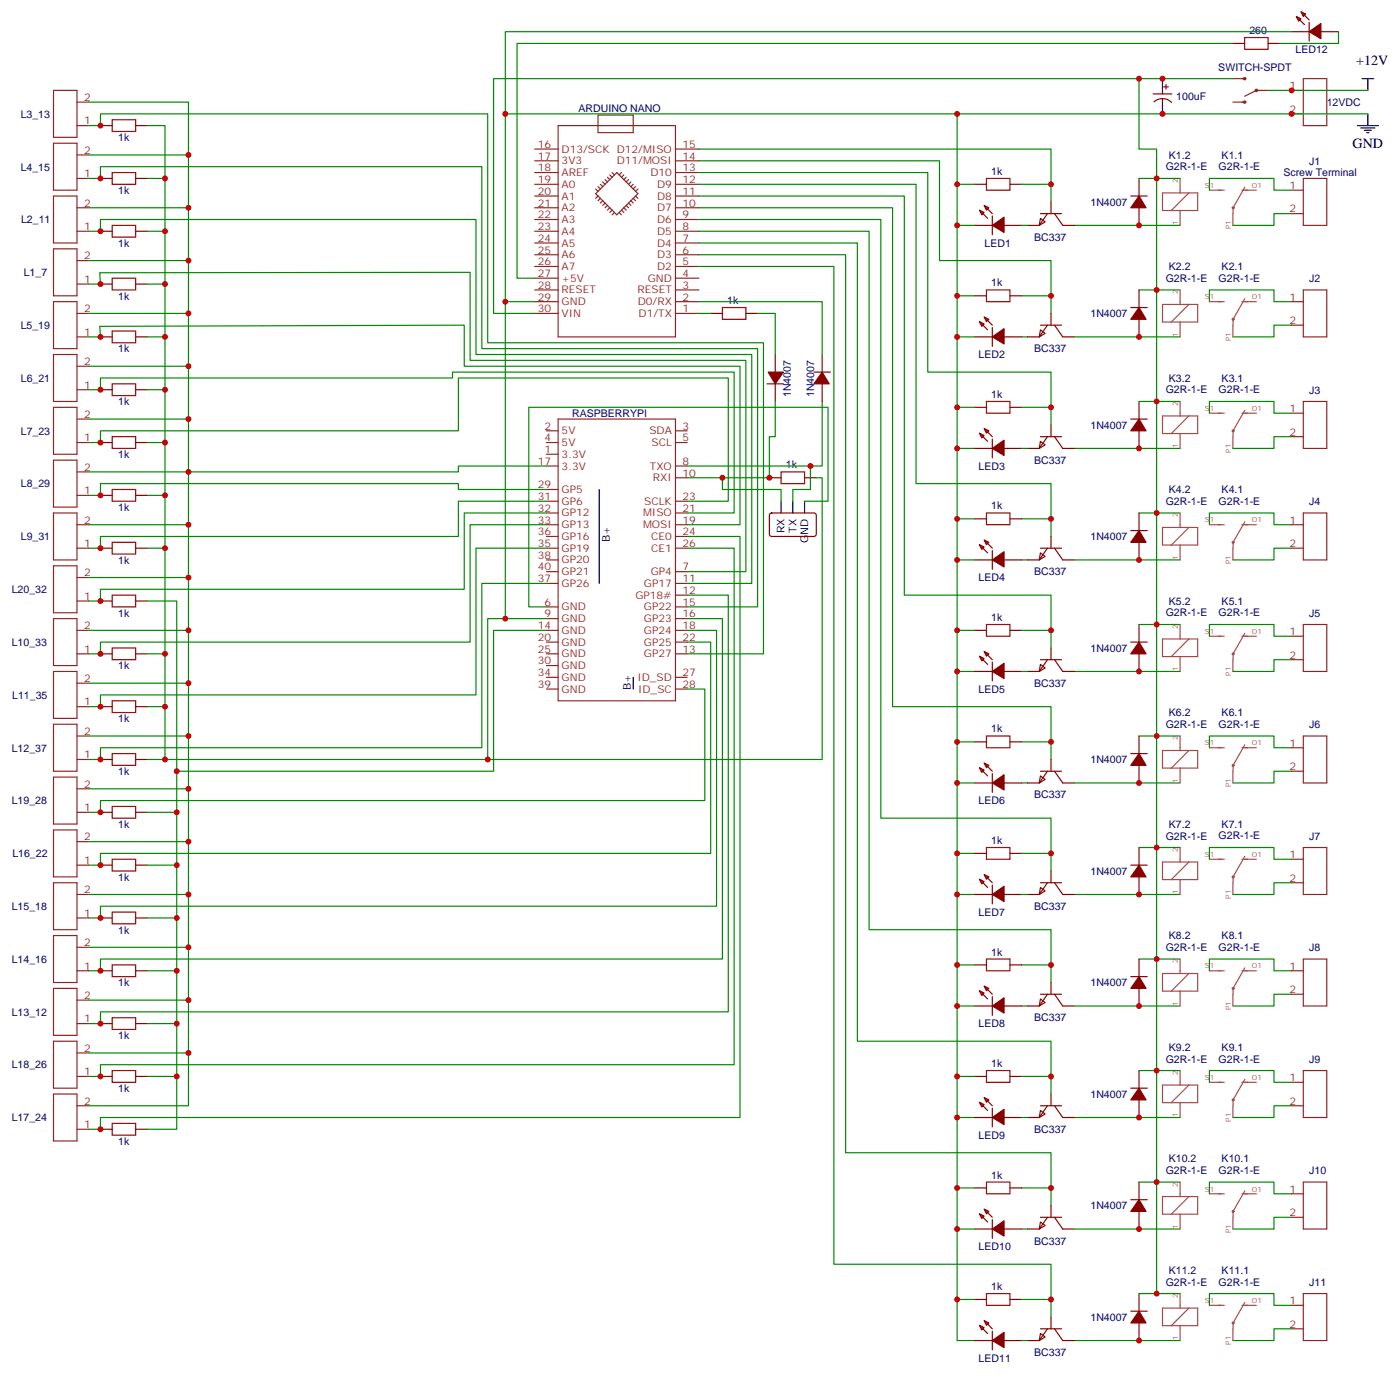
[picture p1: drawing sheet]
<svg xmlns="http://www.w3.org/2000/svg" width="421mm" height="414mm" viewBox="0 0 421 414" stroke-linecap="round" stroke-linejoin="round" font-family="sans-serif">
<path d="M349.5 58h10.5v5.3h-10.5zM354.8 53.6v4.4M357.4 58l-5.3 5.3M363.6 57.1h4.4M373.3 57.1h4.4M374.2 56.3l-3.5 6.1-.1 5.3M354.8 63.3v.8M354.8 64.3v3.4" fill="none" stroke="#a64a4a" stroke-width=".35"/>
<circle cx="370.7" cy="62.4" r=".18" fill="none" stroke="#a64a4a" stroke-width=".56"/>
<path d="M293 55.4h3.5M303.6 55.4h3.5M339.9 58.9h5M342.4 53.6v5.3M293 67.7h5.3M301.8 67.7h5.3M312.8 65.6l1.4 1.1-1.8 1zM312.8 64.2h6.3M314.9 64.2l-2.5 3.5h-3.5M315.9 60.7v3.5M317 64.2l2.5 3.5h3.5M342.4 62.4v5.3" fill="none" stroke="#870000" stroke-width=".35"/>
<path d="M342.4 58.9l2.1 3.5h-4.6z" fill="#870000" stroke="#870000" stroke-width=".35"/>
<path d="M307.1 55.4h8.8v5.3M342.4 53.6h12.4M363.6 57.1v-3.5h19.4v3.5h5.3M323 67.7h31.8M388.3 64.2h-5.3v3.5h-12.4" fill="none" stroke="#008700" stroke-width=".35"/>
<path d="M388.3 57.1h3.5M391.8 53.6h7.1v14.1h-7.1zM388.3 64.2h3.5" fill="none" stroke="#8c2424" stroke-width=".35"/>
<path d="M296.5 53.6h7.1v3.5h-7.1z" fill="none" stroke="#a10000" stroke-width=".35"/>
<g fill="#f00" stroke="#870000" stroke-width=".35">
<path d="M294.4 63.1l1.4 .8-.7 .7z"/>
<path d="M295.8 61.7l1.5 .7-.8 .7z"/>
</g>
<g fill="#870000" stroke="#870000" stroke-width=".35">
<path d="M295.5 64.2l1.4 1.4z"/>
<path d="M296.9 62.8l1.4 1.4z"/>
</g>
<path d="M298.3 64.9v5.7z" fill="#f00" stroke="#870000" stroke-width=".35"/>
<path d="M298.3 67.7l3.5-2.4v4.5z" fill="#870000" stroke="#870000" stroke-width=".35"/>
<path d="M307.1 67.7h1.8M307.1 101.2h1.8" fill="none" stroke="#008700" stroke-width=".35"/>
<path d="M293 101.2h5.3M301.8 101.2h5.3" fill="none" stroke="#870000" stroke-width=".35"/>
<g fill="#f00" stroke="#870000" stroke-width=".35">
<path d="M294.4 96.7l1.4 .7-.7 .7z"/>
<path d="M295.8 95.2l1.5 .8-.8 .7z"/>
</g>
<g fill="#870000" stroke="#870000" stroke-width=".35">
<path d="M295.5 97.7l1.4 1.4z"/>
<path d="M296.9 96.3l1.4 1.4z"/>
</g>
<path d="M298.3 98.4v5.7z" fill="#f00" stroke="#870000" stroke-width=".35"/>
<g fill="#870000" stroke="#870000" stroke-width=".35">
<path d="M298.3 101.2l3.5-2.4v4.6z"/>
<path d="M342.4 92.4l2.1 3.6h-4.6z"/>
<path d="M342.4 125.9l2.1 3.6h-4.6z"/>
</g>
<g fill="none" stroke="#008700" stroke-width=".35">
<path d="M210.1 44.8h105.8v10.6M293 55.4h-5.3v12.3h5.3M287.7 67.7v33.5h5.3M307.1 88.9h8.8v5.3M342.4 87.1h12.4M363.6 90.7v-3.6h19.4v3.6h5.3M388.3 97.7h-5.3v3.5h-12.4M287.7 101.2v33.6h5.3M323 101.2h31.8M307.1 122.4h8.8v5.3M323 134.8h31.8M342.4 120.6h12.4"/>
<path d="M363.6 124.2v-3.6h19.4v3.6h5.3M388.3 131.2h-5.3v3.6h-12.4"/>
</g>
<path d="M296.5 87.1h7.1v3.6h-7.1zM296.5 120.6h7.1v3.6h-7.1z" fill="none" stroke="#a10000" stroke-width=".35"/>
<g fill="none" stroke="#870000" stroke-width=".35">
<path d="M293 88.9h3.5M303.6 88.9h3.5M312.8 99.1l1.4 1.1-1.8 1zM312.8 97.7h6.3M314.9 97.7l-2.5 3.5h-3.5M315.9 94.2v3.5M317 97.7l2.5 3.5h3.5M339.9 92.4h5M342.4 87.1v5.3M342.4 96v5.2M293 134.8h5.3M293 122.4h3.5"/>
<path d="M301.8 134.8h5.3M303.6 122.4h3.5M312.8 132.6l1.4 1.1-1.8 1.1zM312.8 131.2h6.3M314.9 131.2l-2.5 3.6h-3.5M315.9 127.7v3.5M317 131.2l2.5 3.6h3.5M339.9 125.9h5M342.4 120.6v5.3M342.4 129.5v5.3"/>
</g>
<g fill="none" stroke="#8c2424" stroke-width=".35">
<path d="M167.8 37.7h35.3v63.5h-35.3zM179.8 34.6h10.6v5.3h-10.6zM160.7 48.3h7.1M160.7 51.9h7.1M160.7 55.4h7.1M160.7 58.9h7.1M160.7 44.8h7.1M179.1 58.2l6.3-6.3 6.4 6.3-6.4 6.4zM179.1 56.8l.7 .7M179.8 56.1l.7 .7M179.8 58.9l-.7 .7M180.5 55.4l.7 .7"/>
<path d="M180.5 59.6l-.7 .7M181.2 54.7l.7 .7M181.9 54l.7 .7M182.6 53.3l.7 .7M183.3 52.6l.7 .7M184 51.9l.7 .7M186.8 51.9l-.7 .7M187.5 52.6l-.7 .7M188.2 53.3l-.7 .7M188.9 54l-.7 .7M189.7 54.7l-.8 .7M190.4 59.6l.7 .7"/>
<path d="M190.4 55.4l-.7 .7M191.1 58.9l.7 .7M191.1 56.1l-.7 .7M191.8 56.8l-.7 .7M203.1 48.3h7M203.1 51.9h7M203.1 55.4h7M203.1 58.9h7M203.1 44.8h7M160.7 62.4h7.1M160.7 66h7.1M160.7 69.5h7.1"/>
<path d="M160.7 73h7.1M160.7 76.6h7.1M181.2 60.3l-.7 .7M181.9 61l-.7 .7M182.6 61.7l-.7 .7M183.3 62.4l-.7 .7M184 63.1l-.7 .8M184.7 63.9l-.7 .7M186.1 63.9l.7 .7M186.8 63.1l.7 .8M187.5 62.4l.7 .7M188.2 61.7l.7 .7"/>
<path d="M188.9 61l.8 .7M189.7 60.3l.7 .7M203.1 62.4h7M203.1 66h7M203.1 69.5h7M203.1 73h7M203.1 76.6h7M160.7 87.1h7.1M160.7 90.7h7.1M160.7 80.1h7.1M160.7 83.6h7.1M160.7 94.2h7.1"/>
<path d="M203.1 87.1h7M203.1 90.7h7M203.1 80.1h7M203.1 83.6h7M203.1 94.2h7M388.3 90.7h3.5M388.3 97.7h3.5M391.8 87.1h7.1v14.1h-7.1zM388.3 124.2h3.5M388.3 131.2h3.5M391.8 120.6h7.1v14.2h-7.1z"/>
</g>
<g fill="none" stroke="#a64a4a" stroke-width=".35">
<path d="M349.5 91.5h10.5v5.3h-10.5zM354.8 87.1v4.4M354.8 96.8v.9M354.8 97.8v3.4M357.4 91.5l-5.3 5.3M363.6 90.7h4.4M373.3 90.7h4.4M374.2 89.8l-3.5 6.2-.1 5.2M349.5 125h10.5v5.3h-10.5zM354.8 120.6v4.4M354.8 130.3v.9M354.8 131.3v3.5"/>
<path d="M357.4 125l-5.3 5.3M363.6 124.2h4.4M373.3 124.2h4.4M374.2 123.3l-3.5 6.2-.1 5.3"/>
</g>
<g fill="none" stroke="#a64a4a" stroke-width=".56">
<circle cx="370.7" cy="96" r=".18"/>
<circle cx="370.7" cy="129.5" r=".18"/>
</g>
<g fill="#f00" stroke="#870000" stroke-width=".35">
<path d="M294.4 130.2l1.4 .7-.7 .7z"/>
<path d="M295.8 128.8l1.5 .7-.8 .7z"/>
</g>
<g fill="#870000" stroke="#870000" stroke-width=".35">
<path d="M295.5 131.2l1.4 1.4z"/>
<path d="M296.9 129.8l1.4 1.4z"/>
</g>
<path d="M298.3 131.9v5.7z" fill="#f00" stroke="#870000" stroke-width=".35"/>
<path d="M298.3 134.8l3.5-2.5v4.6z" fill="#870000" stroke="#870000" stroke-width=".35"/>
<path d="M307.1 134.8h1.8M307.1 168.3h1.8" fill="none" stroke="#008700" stroke-width=".35"/>
<path d="M293 168.3h5.3M301.8 168.3h5.3" fill="none" stroke="#870000" stroke-width=".35"/>
<g fill="#f00" stroke="#870000" stroke-width=".35">
<path d="M294.4 163.7l1.4 .7-.7 .7z"/>
<path d="M295.8 162.3l1.5 .7-.8 .7z"/>
</g>
<g fill="#870000" stroke="#870000" stroke-width=".35">
<path d="M295.5 164.7l1.4 1.5z"/>
<path d="M296.9 163.3l1.4 1.4z"/>
</g>
<path d="M298.3 165.5v5.6z" fill="#f00" stroke="#870000" stroke-width=".35"/>
<g fill="#870000" stroke="#870000" stroke-width=".35">
<path d="M298.3 168.3l3.5-2.5v4.6z"/>
<path d="M342.4 159.5l2.1 3.5h-4.6z"/>
<path d="M342.4 193l2.1 3.5h-4.6z"/>
</g>
<path d="M293 155.9h-5.3v12.4h5.3M307.1 155.9h8.8v5.3M342.4 154.2h12.4M363.6 157.7v-3.5h19.4v3.5h5.3M287.7 168.3v33.5h5.3M323 168.3h31.8M388.3 164.7h-5.3v3.6h-12.4M307.1 189.4h8.8v5.3M342.4 187.7h12.4M363.6 191.2v-3.5h19.4v3.5h5.3M388.3 198.3h-5.3v3.5h-12.4M323 201.8h31.8" fill="none" stroke="#008700" stroke-width=".35"/>
<path d="M296.5 154.2h7.1v3.5h-7.1zM296.5 187.7h7.1v3.5h-7.1z" fill="none" stroke="#a10000" stroke-width=".35"/>
<g fill="none" stroke="#870000" stroke-width=".35">
<path d="M293 155.9h3.5M303.6 155.9h3.5M339.9 159.5h5M342.4 154.2v5.3M312.8 166.2l1.4 1-1.8 1.1zM312.8 164.7h6.3M314.9 164.7l-2.5 3.6h-3.5M315.9 161.2v3.5M317 164.7l2.5 3.6h3.5M342.4 163v5.3M293 189.4h3.5M303.6 189.4h3.5"/>
<path d="M312.8 199.7l1.4 1-1.8 1.1zM312.8 198.3h6.3M314.9 198.3l-2.5 3.5h-3.5M315.9 194.7v3.6M317 198.3l2.5 3.5h3.5M339.9 193h5M342.4 187.7v5.3M342.4 196.5v5.3M293 201.8h5.3M301.8 201.8h5.3"/>
</g>
<path d="M388.3 157.7h3.5M391.8 154.2h7.1v14.1h-7.1zM388.3 164.7h3.5M388.3 191.2h3.5M388.3 198.3h3.5M391.8 187.7h7.1v14.1h-7.1z" fill="none" stroke="#8c2424" stroke-width=".35"/>
<g fill="none" stroke="#a64a4a" stroke-width=".35">
<path d="M349.5 158.5h10.5v5.3h-10.5zM354.8 154.2v4.3M357.4 158.5l-5.3 5.3M363.6 157.7h4.4M373.3 157.7h4.4M374.2 156.8l-3.5 6.2-.1 5.3M354.8 163.8v.9M354.8 164.8v3.5M349.5 192h10.5v5.3h-10.5zM354.8 187.7v4.3M354.8 197.3v.9M354.8 198.3v3.5"/>
<path d="M357.4 192l-5.3 5.3M363.6 191.2h4.4M373.3 191.2h4.4M374.2 190.3l-3.5 6.2-.1 5.3"/>
</g>
<g fill="none" stroke="#a64a4a" stroke-width=".56">
<circle cx="370.7" cy="163" r=".18"/>
<circle cx="370.7" cy="196.5" r=".18"/>
</g>
<g fill="#f00" stroke="#870000" stroke-width=".35">
<path d="M294.4 197.2l1.4 .7-.7 .7z"/>
<path d="M295.8 195.8l1.5 .7-.8 .7z"/>
</g>
<g fill="#870000" stroke="#870000" stroke-width=".35">
<path d="M295.5 198.3l1.4 1.4z"/>
<path d="M296.9 196.8l1.4 1.5z"/>
</g>
<path d="M298.3 199v5.6z" fill="#f00" stroke="#870000" stroke-width=".35"/>
<path d="M298.3 201.8l3.5-2.5v4.6z" fill="#870000" stroke="#870000" stroke-width=".35"/>
<path d="M307.1 201.8h1.8M307.1 235.3h1.8" fill="none" stroke="#008700" stroke-width=".35"/>
<path d="M293 235.3h5.3M301.8 235.3h5.3" fill="none" stroke="#870000" stroke-width=".35"/>
<g fill="#f00" stroke="#870000" stroke-width=".35">
<path d="M294.4 230.7l1.4 .7-.7 .7z"/>
<path d="M295.8 229.3l1.5 .7-.8 .7z"/>
</g>
<g fill="#870000" stroke="#870000" stroke-width=".35">
<path d="M295.5 231.8l1.4 1.4z"/>
<path d="M296.9 230.4l1.4 1.4z"/>
</g>
<path d="M298.3 232.5v5.6z" fill="#f00" stroke="#870000" stroke-width=".35"/>
<g fill="#870000" stroke="#870000" stroke-width=".35">
<path d="M298.3 235.3l3.5-2.5v4.6z"/>
<path d="M342.4 226.5l2.1 3.5h-4.6z"/>
<path d="M342.4 260l2.1 3.5h-4.6z"/>
</g>
<path d="M287.7 201.8v33.5h5.3M307.1 223h8.8v5.2M323 235.3h31.8M342.4 221.2h12.4M363.6 224.7v-3.5h19.4v3.5h5.3M388.3 231.8h-5.3v3.5h-12.4M293 256.5h-5.3v12.3h5.3M307.1 256.5h8.8v5.3M342.4 254.7h12.4M363.6 258.2v-3.5h19.4v3.5h5.3M323 268.8h31.8M388.3 265.3h-5.3v3.5h-12.4" fill="none" stroke="#008700" stroke-width=".35"/>
<path d="M296.5 221.2h7.1v3.5h-7.1zM296.5 254.7h7.1v3.5h-7.1z" fill="none" stroke="#a10000" stroke-width=".35"/>
<g fill="none" stroke="#870000" stroke-width=".35">
<path d="M293 223h3.5M303.6 223h3.5M312.8 233.2l1.4 1-1.8 1.1zM312.8 231.8h6.3M314.9 231.8l-2.5 3.5h-3.5M315.9 228.2v3.6M317 231.8l2.5 3.5h3.5M339.9 226.5h5M342.4 221.2v5.3M342.4 230v5.3M293 256.5h3.5M303.6 256.5h3.5"/>
<path d="M339.9 260h5M342.4 254.7v5.3M293 268.8h5.3M301.8 268.8h5.3M312.8 266.7l1.4 1.1-1.8 1zM312.8 265.3h6.3M314.9 265.3l-2.5 3.5h-3.5M315.9 261.8v3.5M317 265.3l2.5 3.5h3.5M342.4 263.5v5.3"/>
</g>
<path d="M388.3 224.7h3.5M388.3 231.8h3.5M391.8 221.2h7.1v14.1h-7.1zM388.3 258.2h3.5M391.8 254.7h7.1v14.1h-7.1zM388.3 265.3h3.5" fill="none" stroke="#8c2424" stroke-width=".35"/>
<g fill="none" stroke="#a64a4a" stroke-width=".35">
<path d="M349.5 225.5h10.5v5.3h-10.5zM354.8 221.2v4.3M354.8 230.8v.9M354.8 231.8v3.5M357.4 225.5l-5.3 5.3M363.6 224.7h4.4M373.3 224.7h4.4M374.2 223.8l-3.5 6.2-.1 5.3M349.5 259.1h10.5v5.3h-10.5zM354.8 254.7v4.4M357.4 259.1l-5.3 5.3M363.6 258.2h4.4"/>
<path d="M373.3 258.2h4.4M374.2 257.4l-3.5 6.1-.1 5.3M354.8 264.4v.8M354.8 265.3v3.5"/>
</g>
<g fill="none" stroke="#a64a4a" stroke-width=".56">
<path d="M370.9 263.5l-.2-.1-.2 .1 .2 .2 .2-.2"/>
<circle cx="370.7" cy="230" r=".18"/>
</g>
<g fill="#f00" stroke="#870000" stroke-width=".35">
<path d="M294.4 264.2l1.4 .7-.7 .7z"/>
<path d="M295.8 262.8l1.5 .7-.8 .7z"/>
</g>
<g fill="#870000" stroke="#870000" stroke-width=".35">
<path d="M295.5 265.3l1.4 1.4z"/>
<path d="M296.9 263.9l1.4 1.4z"/>
</g>
<path d="M298.3 266v5.6z" fill="#f00" stroke="#870000" stroke-width=".35"/>
<path d="M298.3 268.8l3.5-2.5v4.6z" fill="#870000" stroke="#870000" stroke-width=".35"/>
<path d="M307.1 268.8h1.8M307.1 302.3h1.8" fill="none" stroke="#008700" stroke-width=".35"/>
<path d="M293 302.3h5.3M301.8 302.3h5.3" fill="none" stroke="#870000" stroke-width=".35"/>
<g fill="#f00" stroke="#870000" stroke-width=".35">
<path d="M294.4 297.7l1.4 .7-.7 .8z"/>
<path d="M295.8 296.3l1.5 .7-.8 .7z"/>
</g>
<g fill="#870000" stroke="#870000" stroke-width=".35">
<path d="M295.5 298.8l1.4 1.4z"/>
<path d="M296.9 297.4l1.4 1.4z"/>
</g>
<path d="M298.3 299.5v5.7z" fill="#f00" stroke="#870000" stroke-width=".35"/>
<g fill="#870000" stroke="#870000" stroke-width=".35">
<path d="M298.3 302.3l3.5-2.4v4.5z"/>
<path d="M342.4 293.5l2.1 3.5h-4.6z"/>
<path d="M342.4 327l2.1 3.6h-4.6z"/>
</g>
<path d="M287.7 268.8v33.5h5.3M307.1 290h8.8v5.3M342.4 288.2h12.4M363.6 291.7v-3.5h19.4v3.5h5.3M388.3 298.8h-5.3v3.5h-12.4M287.7 302.3v33.5h5.3M323 302.3h31.8M307.1 323.5h8.8v5.3M323 335.8h31.8M342.4 321.7h12.4M363.6 325.3v-3.6h19.4v3.6h5.3M388.3 332.3h-5.3v3.5h-12.4" fill="none" stroke="#008700" stroke-width=".35"/>
<path d="M296.5 288.2h7.1v3.5h-7.1zM296.5 321.7h7.1v3.6h-7.1z" fill="none" stroke="#a10000" stroke-width=".35"/>
<g fill="none" stroke="#870000" stroke-width=".35">
<path d="M293 290h3.5M303.6 290h3.5M312.8 298.8h6.3M314.9 298.8l-2.5 3.5h-3.5M315.9 295.3v3.5M317 298.8l2.5 3.5h3.5M339.9 293.5h5M342.4 288.2v5.3M342.4 297v5.3M312.8 300.2l1.4 1.1-1.8 1zM293 335.8h5.3M293 323.5h3.5"/>
<path d="M301.8 335.8h5.3M303.6 323.5h3.5M312.8 333.7l1.4 1.1-1.8 1zM312.8 332.3h6.3M314.9 332.3l-2.5 3.5h-3.5M315.9 328.8v3.5M317 332.3l2.5 3.5h3.5M339.9 327h5M342.4 321.7v5.3M342.4 330.6v5.2"/>
</g>
<path d="M388.3 291.7h3.5M388.3 298.8h3.5M391.8 288.2h7.1v14.1h-7.1zM388.3 325.3h3.5M388.3 332.3h3.5M391.8 321.7h7.1v14.1h-7.1z" fill="none" stroke="#8c2424" stroke-width=".35"/>
<g fill="none" stroke="#a64a4a" stroke-width=".35">
<path d="M349.5 292.6h10.5v5.3h-10.5zM354.8 288.2v4.4M354.8 297.9v.8M354.8 298.9v3.4M357.4 292.6l-5.3 5.3M363.6 291.7h4.4M373.3 291.7h4.4M374.2 290.9l-3.5 6.1-.1 5.3M349.5 326.1h10.5v5.3h-10.5zM354.8 321.7v4.4M354.8 331.4v.9M354.8 332.4v3.4"/>
<path d="M357.4 326.1l-5.3 5.3M363.6 325.3h4.4M373.3 325.3h4.4M374.2 324.4l-3.5 6.2-.1 5.2"/>
</g>
<g fill="none" stroke="#a64a4a" stroke-width=".56">
<circle cx="370.7" cy="297" r=".18"/>
<circle cx="370.7" cy="330.6" r=".18"/>
</g>
<g fill="#f00" stroke="#870000" stroke-width=".35">
<path d="M294.4 331.3l1.4 .7-.7 .7z"/>
<path d="M295.8 329.8l1.5 .8-.8 .7z"/>
</g>
<g fill="#870000" stroke="#870000" stroke-width=".35">
<path d="M295.5 332.3l1.4 1.4z"/>
<path d="M296.9 330.9l1.4 1.4z"/>
</g>
<path d="M298.3 333v5.7z" fill="#f00" stroke="#870000" stroke-width=".35"/>
<path d="M298.3 335.8l3.5-2.4v4.6z" fill="#870000" stroke="#870000" stroke-width=".35"/>
<path d="M307.1 335.8h1.8M307.1 369.4h1.8" fill="none" stroke="#008700" stroke-width=".35"/>
<path d="M293 369.4h5.3M301.8 369.4h5.3" fill="none" stroke="#870000" stroke-width=".35"/>
<g fill="#f00" stroke="#870000" stroke-width=".35">
<path d="M294.4 364.8l1.4 .7-.7 .7z"/>
<path d="M295.8 363.4l1.5 .7-.8 .7z"/>
</g>
<g fill="#870000" stroke="#870000" stroke-width=".35">
<path d="M295.5 365.8l1.4 1.4z"/>
<path d="M296.9 364.4l1.4 1.4z"/>
</g>
<path d="M298.3 366.5v5.7z" fill="#f00" stroke="#870000" stroke-width=".35"/>
<g fill="#870000" stroke="#870000" stroke-width=".35">
<path d="M298.3 369.4l3.5-2.5v4.6z"/>
<path d="M342.4 360.5l2.1 3.6h-4.6z"/>
<path d="M342.4 394.1l2.1 3.5h-4.6z"/>
</g>
<path d="M293 357h-5.3v12.4h5.3M307.1 357h8.8v5.3M342.4 355.2h12.4M363.6 358.8v-3.6h19.4v3.6h5.3M287.7 369.4v33.5h5.3M323 369.4h31.8M388.3 365.8h-5.3v3.6h-12.4M307.1 390.5h8.8v5.3M342.4 388.8h12.4M363.6 392.3v-3.5h19.4v3.5h5.3M388.3 399.3h-5.3v3.6h-12.4M323 402.9h31.8" fill="none" stroke="#008700" stroke-width=".35"/>
<path d="M296.5 355.2h7.1v3.6h-7.1zM296.5 388.8h7.1v3.5h-7.1z" fill="none" stroke="#a10000" stroke-width=".35"/>
<g fill="none" stroke="#870000" stroke-width=".35">
<path d="M293 357h3.5M303.6 357h3.5M342.4 355.2v5.3M312.8 367.2l1.4 1.1-1.8 1.1zM312.8 365.8h6.3M314.9 365.8l-2.5 3.6h-3.5M315.9 362.3v3.5M317 365.8l2.5 3.6h3.5M339.9 360.5h5M342.4 364.1v5.3M293 390.5h3.5M303.6 390.5h3.5"/>
<path d="M312.8 399.3h6.3M314.9 399.3l-2.5 3.6h-3.5M315.9 395.8v3.5M317 399.3l2.5 3.6h3.5M339.9 394.1h5M342.4 388.8v5.3M342.4 397.6v5.3M293 402.9h5.3M301.8 402.9h5.3M312.8 400.8l1.4 1-1.8 1.1z"/>
</g>
<path d="M388.3 358.8h3.5M391.8 355.2h7.1v14.2h-7.1zM388.3 365.8h3.5M388.3 392.3h3.5M388.3 399.3h3.5M391.8 388.8h7.1v14.1h-7.1z" fill="none" stroke="#8c2424" stroke-width=".35"/>
<g fill="none" stroke="#a64a4a" stroke-width=".35">
<path d="M349.5 359.6h10.5v5.3h-10.5zM354.8 355.2v4.4M357.4 359.6l-5.3 5.3M363.6 358.8h4.4M373.3 358.8h4.4M374.2 357.9l-3.5 6.2-.1 5.3M354.8 364.9v.9M354.8 365.9v3.5M349.5 393.1h10.5v5.3h-10.5zM354.8 388.8v4.3M354.8 398.4v.9M354.8 399.4v3.5"/>
<path d="M357.4 393.1l-5.3 5.3M363.6 392.3h4.4M373.3 392.3h4.4M374.2 391.4l-3.5 6.2-.1 5.3"/>
</g>
<g fill="none" stroke="#a64a4a" stroke-width=".56">
<circle cx="370.7" cy="364.1" r=".18"/>
<circle cx="370.7" cy="397.6" r=".18"/>
</g>
<g fill="#f00" stroke="#870000" stroke-width=".35">
<path d="M294.4 398.3l1.4 .7-.7 .7z"/>
<path d="M295.8 396.9l1.5 .7-.8 .7z"/>
</g>
<g fill="#870000" stroke="#870000" stroke-width=".35">
<path d="M295.5 399.3l1.4 1.5z"/>
<path d="M296.9 397.9l1.4 1.4z"/>
</g>
<path d="M298.3 400v5.7z" fill="#f00" stroke="#870000" stroke-width=".35"/>
<path d="M298.3 402.9l3.5-2.5v4.6z" fill="#870000" stroke="#870000" stroke-width=".35"/>
<g fill="none" stroke="#008700" stroke-width=".35">
<path d="M44.3 37.7h5.3v15.9h-5.3M287.7 34.2h-135.8v56.5h8.8M370.6 23.6h-222.2v70.6h12.3M381.2 27.2h30M411.2 34.2h-123.5v21.2M26.7 53.6h3.5v-3.5h114.7v54.7h82.9v77.6h-21.2M49.6 53.6v15.9h-5.3M210.1 48.3h72.3v30h33.5v10.6M210.1 51.9h68.8v59.9h37v10.6M210.1 55.4h65.3v89.9h40.5v10.6M210.1 58.9h61.8v120h44v10.5M347.7 53.6v335.2"/>
<path d="M26.7 69.5h3.5v-3.5h112.9v40.5h82.9v68.8h-19.4M49.6 69.5v15.9h-5.3M210.1 62.4h58.2v150h47.6v10.6M210.1 66h54.7v179.9h51.1v10.6M210.1 69.5h51.2v209.9h54.6v10.6M210.1 73h47.6v239.9h58.2v10.6M210.1 76.6h44.1v269.8h61.7v10.6M26.7 85.4h3.5l-.2-3.4 111.3-.2v26.5h82.9v63.5h-17.6M49.6 85.4v15.8h-5.3M210.1 80.1h40.6v299.8h65.2v10.6M210.1 94.2h3.5M287.7 88.9h5.3"/>
<path d="M26.7 101.2h3.5l-.2-3.1 109.6-.4v12.4h82.9v47.6h-15.9M26.7 117.1h3.5v-3.5h105.8v-1.8h84.7v42.4h-14.1M49.6 101.2v15.9h-5.3M49.6 117.1v15.9h-5.3M26.7 133h3.5v-3.5h107.6v-15.9h81.1v37h-12.3M49.6 133v15.9h-5.3M287.7 122.4h5.3M287.7 134.8v21.1M49.6 148.9v15.8h-5.3M164.3 147.1h-26.5v-1.8h-107.6v3.6h-3.5M164.3 150.6h-26.5v10.6h-107.6v3.5h-3.5M164.3 157.7h-23v35.3h-111.1v3.5h-3.5"/>
<path d="M164.3 154.2h-24.7v22.9h-109.4v3.5h-3.5M245.4 143.6h1.8v84.6h-100.6M49.6 164.7v31.8h-5.3M164.3 164.7h-21.2v44.1h-112.9v3.6h-3.5M164.3 175.3h-19.4v49.4h-114.7v3.5h-3.5M206.6 178.9h12.3v125.2h-188.7v3.5h-3.5M206.6 161.2h15.9v174.6h-192.3v3.6h-3.5M206.6 164.7h14.1v155.3h-190.5v3.5h-3.5M44.3 180.6h8.8v63.5h-8.8M49.6 196.5v15.9h-5.3M164.3 185.9h-17.7v42.3h-97M164.3 189.4h-15.9v42.4h-95.3"/>
<path d="M206.6 185.9h10.6v102.3h-187v3.5h-3.5M206.6 189.4h8.8v82.9h-185.2v3.6h-3.5M206.6 193h7v63.5h-183.4v3.5h-3.5M287.7 189.4h5.3M49.6 212.4v15.8h-5.3M206.6 207.1h5.3v33.5h-181.7v3.5h-3.5M287.7 235.3v21.2M287.7 223h5.3M53.1 244.1v15.9h-8.8M53.1 260v15.9h-8.8M53.1 275.9v15.8h-8.8M53.1 291.7v15.9h-8.8"/>
<path d="M287.7 290h5.3M53.1 307.6v15.9h-8.8M53.1 323.5v15.9h-8.8M287.7 335.8v21.2M287.7 323.5h5.3M287.7 390.5h5.3M307.1 402.9h1.8"/>
</g>
<g fill="none" stroke="#8c2424" stroke-width=".35">
<path d="M16.1 27.2h7v14.1h-7zM23.1 37.7h3.6M23.1 30.7h3.6M370.6 23.6h3.6M370.6 30.7h3.6M381.2 27.2h-3.5l-3.5 1.7M388.3 27.2h3.5M388.3 34.2h3.5M391.8 23.6h7.1v14.1h-7.1zM16.1 43h7v14.1h-7zM16.1 58.9h7v14.1h-7zM23.1 53.6h3.6"/>
<path d="M23.1 46.6h3.6M16.1 74.8h7v14.1h-7zM23.1 78.3h3.6M23.1 69.5h3.6M23.1 62.4h3.6M16.1 90.7h7v14.1h-7zM23.1 85.4h3.6M23.1 94.2h3.6M16.1 106.5h7v14.1h-7zM23.1 101.2h3.6M23.1 117.1h3.6M23.1 110.1h3.6"/>
<path d="M16.1 122.4h7v14.1h-7zM16.1 138.3h7v14.1h-7zM23.1 125.9h3.6M23.1 133h3.6M164.3 136.5h3.5M164.3 129.5h3.5M164.3 133h3.5M167.8 125.9h35.3v84.7h-35.3zM203.1 129.5h3.5M203.1 133h3.5M16.1 154.2h7v14.1h-7zM23.1 157.7h3.6"/>
<path d="M23.1 148.9h3.6M23.1 141.8h3.6M164.3 140.1h3.5M164.3 157.7h3.5M164.3 154.2h3.5M164.3 150.6h3.5M164.3 147.1h3.5M203.1 140.1h3.5M203.1 157.7h3.5M203.1 154.2h3.5M203.1 150.6h3.5M203.1 143.6h3.5"/>
<path d="M16.1 170h7v14.1h-7zM23.1 164.7h3.6M23.1 173.6h3.6M164.3 171.8h3.5M164.3 175.3h3.5M164.3 164.7h3.5M164.3 161.2h3.5M164.3 168.3h3.5M203.1 171.8h3.5M203.1 175.3h3.5M203.1 164.7h3.5M203.1 161.2h3.5"/>
<path d="M203.1 178.9h3.5M16.1 185.9h7v14.1h-7zM23.1 196.5h3.6M23.1 189.4h3.6M23.1 180.6h3.6M164.3 185.9h3.5M164.3 196.5h3.5M164.3 182.4h3.5M164.3 193h3.5M164.3 189.4h3.5M203.1 185.9h3.5M203.1 196.5h3.5"/>
<path d="M203.1 182.4h3.5M203.1 193h3.5M203.1 189.4h3.5M16.1 201.8h7v14.1h-7zM16.1 217.7h7v14.1h-7zM23.1 212.4h3.6M23.1 205.3h3.6M164.3 200h3.5M164.3 203.6h3.5M164.3 207.1h3.5M203.1 203.6h3.5M203.1 207.1h3.5"/>
<path d="M16.1 233.5h7v14.1h-7zM23.1 228.2h3.6M23.1 221.2h3.6M23.1 237.1h3.6M16.1 249.4h7v14.1h-7zM23.1 260h3.6M23.1 252.9h3.6M23.1 244.1h3.6M16.1 265.3h7v14.1h-7zM23.1 275.9h3.6M23.1 268.8h3.6M16.1 281.2h7v14.1h-7z"/>
<path d="M16.1 297h7v14.1h-7zM23.1 291.7h3.6M23.1 284.7h3.6M16.1 312.9h7v14.1h-7zM23.1 307.6h3.6M23.1 300.6h3.6M23.1 316.4h3.6M16.1 328.8h7v14.1h-7zM23.1 339.4h3.6M23.1 332.3h3.6M23.1 323.5h3.6"/>
<circle cx="374.2" cy="23.6" r=".35"/>
<circle cx="374.2" cy="30.7" r=".35"/>
<circle cx="377.7" cy="27.2" r=".35"/>
</g>
<path d="M349.5 23.6v3.6M349.5 30.7v3.5M408 37.7h6.4M409.1 38.5h4.2M409.4 23.6h3.6M410.1 39.2h2.2M410.8 39.9h.8M411.2 23.6v3.6M411.2 34.2v3.5M180.1 147.1v28.2M190.4 203.6v3.5" fill="none" stroke="#000" stroke-width=".35"/>
<g fill="none" stroke="#a10000" stroke-width=".35">
<path d="M33.7 36h7.1v3.5h-7.1zM33.7 51.9h7.1v3.5h-7.1zM33.7 67.7h7.1v3.6h-7.1zM33.7 83.6h7.1v3.5h-7.1zM33.7 99.5h7.1v3.5h-7.1zM217.2 92.4h7v3.6h-7zM33.7 115.4h7.1v3.5h-7.1zM33.7 131.2h7.1v3.6h-7.1zM33.7 147.1h7.1v3.5h-7.1zM234.8 141.8h7.1v3.5h-7.1zM33.7 163h7.1v3.5h-7.1zM33.7 178.9h7.1v3.5h-7.1z"/>
<path d="M33.7 194.7h7.1v3.6h-7.1zM33.7 210.6h7.1v3.5h-7.1zM33.7 226.5h7.1v3.5h-7.1zM33.7 258.2h7.1v3.6h-7.1zM33.7 242.4h7.1v3.5h-7.1zM33.7 274.1h7.1v3.5h-7.1zM33.7 290h7.1v3.5h-7.1zM33.7 305.9h7.1v3.5h-7.1zM33.7 337.6h7.1v3.5h-7.1zM33.7 321.7h7.1v3.6h-7.1z"/>
</g>
<g fill="none" stroke="#870000" stroke-width=".35">
<path d="M388.3 9.5h5.3M397.1 9.5h5.3M30.2 37.7h3.5M40.8 37.7h3.5M346.6 28.2h5.7M346.9 30.6a3.8 3.8 0 0 1 5.3 .2M349.5 27.2v1M349.5 29.6v1.1M349.8 26.1h1.4M350.5 25.4v1.4M30.2 53.6h3.5M40.8 53.6h3.5"/>
<path d="M30.2 69.5h3.5M40.8 69.5h3.5M30.2 85.4h3.5M40.8 85.4h3.5M213.6 94.2h3.6M224.2 94.2h3.6M30.2 101.2h3.5M30.2 117.1h3.5M40.8 101.2h3.5M40.8 117.1h3.5M30.2 133h3.5M40.8 133h3.5"/>
<path d="M30.2 148.9h3.5M40.8 148.9h3.5M231.3 143.6h3.5M241.9 143.6h3.5M30.2 164.7h3.5M40.8 164.7h3.5M30.2 196.5h3.5M30.2 180.6h3.5M40.8 196.5h3.5M40.8 180.6h3.5M30.2 212.4h3.5M40.8 212.4h3.5"/>
<path d="M30.2 228.2h3.5M40.8 228.2h3.5M30.2 260h3.5M30.2 244.1h3.5M40.8 260h3.5M40.8 244.1h3.5M30.2 275.9h3.5M40.8 275.9h3.5M30.2 291.7h3.5M40.8 291.7h3.5M30.2 307.6h3.5M40.8 307.6h3.5"/>
<path d="M30.2 339.4h3.5M30.2 323.5h3.5M40.8 339.4h3.5M40.8 323.5h3.5"/>
</g>
<g fill="#f00" stroke="#870000" stroke-width=".35">
<path d="M389.7 4.9l1.4 .7-.7 .8z"/>
<path d="M391.1 3.5l1.4 .7-.7 .7z"/>
</g>
<g fill="#870000" stroke="#870000" stroke-width=".35">
<path d="M390.7 6l1.4 1.4z"/>
<path d="M392.1 4.6l1.5 1.4z"/>
</g>
<path d="M393.6 6.7v5.6z" fill="#f00" stroke="#870000" stroke-width=".35"/>
<g fill="#870000" stroke="#870000" stroke-width=".35">
<path d="M393.6 9.5l3.5-2.4v4.5z"/>
<path d="M230.9 111.8h4.6l-2.5 3.6z"/>
<path d="M247.2 111.8l2.1 3.6h-4.6z"/>
</g>
<path d="M374.2 11.3h7v3.5h-7z" fill="none" stroke="#a10000" stroke-width=".35"/>
<path d="M370.6 13.1h3.6M381.2 13.1h3.5M230.6 115.4h4.9M233 106.5v5.3M233 115.4v5.2M244.7 111.8h4.9M247.2 106.5v5.3M247.2 115.4v5.2M231.5 154.4l.5-.2h13l.4 .7-.1 5.9-.6 .4h-13l-.4-.7v-5.6z" fill="none" stroke="#870000" stroke-width=".35"/>
<g fill="none" stroke="#008700" stroke-width=".35">
<path d="M370.6 13.1h-215.2v70.5h5.3M388.3 9.5h-236.4v24.7M402.4 9.5v3.6h-17.7M26.7 37.7h3.5v-3.5h116.4v68.8h82.9v93.5h-22.9M26.7 30.7h30v190.5h-30M342.4 23.6v21.2h5.3v8.8M26.7 46.6h30M26.7 62.4h30M26.7 78.3h30M26.7 94.2h30M151.9 90.7v95.2M210.1 90.7h37.1v15.8"/>
<path d="M227.8 94.2h5.2v12.3M26.7 110.1h30M26.7 125.9h30M233 120.6v10.6h-1.7v12.4h-14.1v3.5h17.6v3.5M247.2 120.6v19.5h-3.6v7h-5.3v3.5M26.7 157.7h30M164.3 140.1h-26.5v1.7h-111.1M206.6 140.1h37M206.6 143.6h10.6M241.9 150.6h7v-28.2h-89.9v60h5.3M26.7 173.6h30M26.7 189.4h30"/>
<path d="M26.7 205.3h30M56.7 221.2v15.9h-30M56.7 237.1v95.2h-30M26.7 252.9h30M26.7 268.8h30M26.7 284.7h30M26.7 316.4h30M26.7 300.6h30"/>
</g>
<path d="M234.8 150.6v3.6M238.3 150.6v3.6M241.9 150.6v3.6" fill="none" stroke="#000" stroke-width=".35"/>
<g fill="#c00">
<circle cx="342.4" cy="67.7" r=".88"/>
<circle cx="315.9" cy="55.4" r=".88"/>
<circle cx="347.7" cy="53.6" r=".88"/>
<circle cx="342.4" cy="101.2" r=".88"/>
<circle cx="342.4" cy="134.8" r=".88"/>
<circle cx="342.4" cy="168.3" r=".88"/>
<circle cx="342.4" cy="201.8" r=".88"/>
<circle cx="342.4" cy="235.3" r=".88"/>
<circle cx="342.4" cy="268.8" r=".88"/>
<circle cx="342.4" cy="302.3" r=".88"/>
<circle cx="342.4" cy="335.8" r=".88"/>
<circle cx="342.4" cy="369.4" r=".88"/>
<circle cx="342.4" cy="402.9" r=".88"/>
<circle cx="347.7" cy="87.1" r=".88"/>
<circle cx="347.7" cy="120.6" r=".88"/>
<circle cx="347.7" cy="154.2" r=".88"/>
<circle cx="347.7" cy="187.7" r=".88"/>
<circle cx="347.7" cy="221.2" r=".88"/>
<circle cx="347.7" cy="254.7" r=".88"/>
<circle cx="347.7" cy="288.2" r=".88"/>
<circle cx="347.7" cy="321.7" r=".88"/>
<circle cx="347.7" cy="355.2" r=".88"/>
<circle cx="347.7" cy="388.8" r=".88"/>
<circle cx="287.7" cy="101.2" r=".88"/>
<circle cx="287.7" cy="122.4" r=".88"/>
<circle cx="287.7" cy="88.9" r=".88"/>
<circle cx="287.7" cy="134.8" r=".88"/>
<circle cx="287.7" cy="155.9" r=".88"/>
<circle cx="287.7" cy="168.3" r=".88"/>
<circle cx="287.7" cy="189.4" r=".88"/>
<circle cx="287.7" cy="201.8" r=".88"/>
<circle cx="287.7" cy="223" r=".88"/>
<circle cx="287.7" cy="235.3" r=".88"/>
<circle cx="287.7" cy="256.5" r=".88"/>
<circle cx="287.7" cy="268.8" r=".88"/>
<circle cx="287.7" cy="290" r=".88"/>
<circle cx="287.7" cy="302.3" r=".88"/>
<circle cx="287.7" cy="323.5" r=".88"/>
<circle cx="287.7" cy="335.8" r=".88"/>
<circle cx="287.7" cy="357" r=".88"/>
<circle cx="287.7" cy="369.4" r=".88"/>
<circle cx="287.7" cy="390.5" r=".88"/>
<circle cx="287.7" cy="67.7" r=".88"/>
<circle cx="287.7" cy="34.2" r=".88"/>
<circle cx="315.9" cy="88.9" r=".88"/>
<circle cx="315.9" cy="122.4" r=".88"/>
<circle cx="315.9" cy="155.9" r=".88"/>
<circle cx="315.9" cy="189.4" r=".88"/>
<circle cx="315.9" cy="223" r=".88"/>
<circle cx="315.9" cy="256.5" r=".88"/>
<circle cx="315.9" cy="290" r=".88"/>
<circle cx="315.9" cy="323.5" r=".88"/>
<circle cx="315.9" cy="357" r=".88"/>
<circle cx="315.9" cy="390.5" r=".88"/>
<circle cx="49.6" cy="53.6" r=".88"/>
<circle cx="49.6" cy="69.5" r=".88"/>
<circle cx="49.6" cy="85.4" r=".88"/>
<circle cx="49.6" cy="101.2" r=".88"/>
<circle cx="49.6" cy="117.1" r=".88"/>
<circle cx="49.6" cy="133" r=".88"/>
<circle cx="49.6" cy="148.9" r=".88"/>
<circle cx="49.6" cy="164.7" r=".88"/>
<circle cx="49.6" cy="196.5" r=".88"/>
<circle cx="49.6" cy="212.4" r=".88"/>
<circle cx="49.6" cy="228.2" r=".88"/>
<circle cx="53.1" cy="244.1" r=".88"/>
<circle cx="53.1" cy="260" r=".88"/>
<circle cx="53.1" cy="275.9" r=".88"/>
<circle cx="53.1" cy="291.7" r=".88"/>
<circle cx="53.1" cy="307.6" r=".88"/>
<circle cx="53.1" cy="323.5" r=".88"/>
<circle cx="53.1" cy="231.8" r=".88"/>
<circle cx="287.7" cy="55.4" r=".88"/>
<circle cx="388.3" cy="34.2" r=".88"/>
<circle cx="349.5" cy="34.2" r=".88"/>
<circle cx="388.3" cy="27.2" r=".88"/>
<circle cx="349.5" cy="23.6" r=".88"/>
<circle cx="151.9" cy="34.2" r=".88"/>
<circle cx="146.6" cy="228.2" r=".88"/>
<circle cx="151.9" cy="90.7" r=".88"/>
<circle cx="151.9" cy="185.9" r=".88"/>
<circle cx="342.4" cy="23.6" r=".88"/>
<circle cx="30.2" cy="37.7" r=".88"/>
<circle cx="30.2" cy="53.6" r=".88"/>
<circle cx="30.2" cy="69.5" r=".88"/>
<circle cx="30.2" cy="85.4" r=".88"/>
<circle cx="30.2" cy="101.2" r=".88"/>
<circle cx="30.2" cy="117.1" r=".88"/>
<circle cx="30.2" cy="133" r=".88"/>
<circle cx="30.2" cy="148.9" r=".88"/>
<circle cx="30.2" cy="164.7" r=".88"/>
<circle cx="30.2" cy="180.6" r=".88"/>
<circle cx="30.2" cy="196.5" r=".88"/>
<circle cx="30.2" cy="212.4" r=".88"/>
<circle cx="30.2" cy="228.2" r=".88"/>
<circle cx="56.7" cy="46.6" r=".88"/>
<circle cx="56.7" cy="62.4" r=".88"/>
<circle cx="56.7" cy="78.3" r=".88"/>
<circle cx="56.7" cy="94.2" r=".88"/>
<circle cx="56.7" cy="110.1" r=".88"/>
<circle cx="56.7" cy="125.9" r=".88"/>
<circle cx="56.7" cy="141.8" r=".88"/>
<circle cx="56.7" cy="157.7" r=".88"/>
<circle cx="56.7" cy="189.4" r=".88"/>
<circle cx="56.7" cy="205.3" r=".88"/>
<circle cx="56.7" cy="173.6" r=".88"/>
<circle cx="30.2" cy="244.1" r=".88"/>
<circle cx="30.2" cy="260" r=".88"/>
<circle cx="30.2" cy="275.9" r=".88"/>
<circle cx="30.2" cy="291.7" r=".88"/>
<circle cx="30.2" cy="307.6" r=".88"/>
<circle cx="30.2" cy="323.5" r=".88"/>
<circle cx="30.2" cy="339.4" r=".88"/>
<circle cx="56.7" cy="221.2" r=".88"/>
<circle cx="56.7" cy="237.1" r=".88"/>
<circle cx="56.7" cy="316.4" r=".88"/>
<circle cx="56.7" cy="300.6" r=".88"/>
<circle cx="56.7" cy="284.7" r=".88"/>
<circle cx="56.7" cy="268.8" r=".88"/>
<circle cx="56.7" cy="252.9" r=".88"/>
<circle cx="217.2" cy="143.6" r=".88"/>
<circle cx="231.3" cy="143.6" r=".88"/>
<circle cx="243.6" cy="140.1" r=".88"/>
</g>
<g font-size="4.2">
<text x="407.7" y="19.4">+12V</text>
<text x="406.6" y="44.4">GND</text>
</g>
<g font-size="3.2" fill="#000080">
<text x="375.6" y="10.2">260</text>
<text x="389.4" y="15.9">LED12</text>
<text x="366.3" y="21.2">SWITCH-SPDT</text>
<text x="6.2" y="35.4">L3_13</text>
<text x="173.9" y="33.6">ARDUINO NANO</text>
<text x="353.6" y="30.1">100uF</text>
<text x="398.8" y="31.8">12VDC</text>
<text x="35.5" y="42.4">1k</text>
<text x="351.4" y="47.7">K1.2</text>
<text x="367.2" y="47.7">K1.1</text>
<text x="6.2" y="51.2">L4_15</text>
<text x="298" y="52.6">1k</text>
<text x="350.4" y="51.2">G2R-1-E</text>
<text x="366.3" y="51.2">G2R-1-E</text>
<text x="385.8" y="53">Screw Terminal</text>
<text x="393.6" y="49.4">J1</text>
<text x="35.5" y="58.3">1k</text>
<text x="327.8" y="61.8">1N4007</text>
<text x="6.3" y="67.1">L2_11</text>
<text x="35.5" y="74.2">1k</text>
<text x="296" y="74.2">LED1</text>
<text x="310.9" y="72.4">BC337</text>
<text x="7.1" y="83">L1_7</text>
<text x="351.4" y="81.2">K2.2</text>
<text x="367.2" y="81.2">K2.1</text>
<text x="298" y="86.1">1k</text>
<text x="350.4" y="84.7">G2R-1-E</text>
<text x="366.3" y="84.7">G2R-1-E</text>
<text x="393.6" y="84.8">J2</text>
<text x="35.5" y="90.1">1k</text>
<text x="218.6" y="91.4">1k</text>
<text x="327.8" y="95.3">1N4007</text>
<text x="6.2" y="98.9">L5_19</text>
<text x="35.5" y="105.9">1k</text>
<text x="294.2" y="107.7">LED2</text>
<text x="310.9" y="105.9">BC337</text>
<text x="6.3" y="114.7">L6_21</text>
<text x="237.7" y="119.4" transform="rotate(-90 237.7 119.4)">1N4007</text>
<text x="244.8" y="119.4" transform="rotate(-90 244.8 119.4)">1N4007</text>
<text x="298" y="119.6">1k</text>
<text x="350.4" y="118.2">G2R-1-E</text>
<text x="351.4" y="114.7">K3.2</text>
<text x="366.3" y="118.2">G2R-1-E</text>
<text x="367.2" y="114.7">K3.1</text>
<text x="393.6" y="118.3">J3</text>
<text x="35.5" y="121.8">1k</text>
<text x="172" y="125.3">RASPBERRYPI</text>
<text x="6.3" y="130.6">L7_23</text>
<text x="327.8" y="128.9">1N4007</text>
<text x="35.5" y="137.7">1k</text>
<text x="236.2" y="140.8">1k</text>
<text x="294.2" y="141.2">LED3</text>
<text x="310.9" y="139.4">BC337</text>
<text x="6.3" y="146.5">L8_29</text>
<text x="351.4" y="148.2">K4.2</text>
<text x="367.2" y="148.2">K4.1</text>
<text x="35.5" y="153.6">1k</text>
<text x="298" y="153.1">1k</text>
<text x="350.4" y="151.8">G2R-1-E</text>
<text x="366.3" y="151.8">G2R-1-E</text>
<text x="393.6" y="151.8">J4</text>
<text x="6.3" y="162.4">L9_31</text>
<text x="327.8" y="162.4">1N4007</text>
<text x="35.5" y="169.4">1k</text>
<text x="310.9" y="172.9">BC337</text>
<text x="3.5" y="178.2">L20_32</text>
<text x="294.2" y="174.7">LED4</text>
<text x="35.5" y="185.3">1k</text>
<text x="350.4" y="185.3">G2R-1-E</text>
<text x="351.4" y="181.7">K5.2</text>
<text x="366.3" y="185.3">G2R-1-E</text>
<text x="367.2" y="181.7">K5.1</text>
<text x="393.6" y="185.3">J5</text>
<text x="298" y="186.6">1k</text>
<text x="3.5" y="194.1">L10_33</text>
<text x="327.8" y="195.9">1N4007</text>
<text x="35.5" y="201.2">1k</text>
<text x="3.7" y="210">L11_35</text>
<text x="294.2" y="208.2">LED5</text>
<text x="310.9" y="206.4">BC337</text>
<text x="351.4" y="215.3">K6.2</text>
<text x="367.2" y="215.3">K6.1</text>
<text x="35.5" y="217.1">1k</text>
<text x="298" y="220.1">1k</text>
<text x="350.4" y="218.8">G2R-1-E</text>
<text x="366.3" y="218.8">G2R-1-E</text>
<text x="393.6" y="218.8">J6</text>
<text x="3.5" y="225.9">L12_37</text>
<text x="35.5" y="232.9">1k</text>
<text x="327.8" y="229.4">1N4007</text>
<text x="310.9" y="240">BC337</text>
<text x="3.5" y="241.7">L19_28</text>
<text x="294.2" y="241.7">LED6</text>
<text x="35.5" y="248.8">1k</text>
<text x="351.4" y="248.8">K7.2</text>
<text x="367.2" y="248.8">K7.1</text>
<text x="3.7" y="257.6">L16_22</text>
<text x="298" y="253.6">1k</text>
<text x="350.4" y="252.3">G2R-1-E</text>
<text x="366.3" y="252.3">G2R-1-E</text>
<text x="393.6" y="252.3">J7</text>
<text x="327.8" y="262.9">1N4007</text>
<text x="35.5" y="264.7">1k</text>
<text x="3.5" y="273.5">L15_18</text>
<text x="294.2" y="275.2">LED7</text>
<text x="310.9" y="273.5">BC337</text>
<text x="35.5" y="280.6">1k</text>
<text x="298" y="287.2">1k</text>
<text x="350.4" y="285.8">G2R-1-E</text>
<text x="351.4" y="282.3">K8.2</text>
<text x="366.3" y="285.8">G2R-1-E</text>
<text x="367.2" y="282.3">K8.1</text>
<text x="393.6" y="285.8">J8</text>
<text x="3.5" y="289.3">L14_16</text>
<text x="35.5" y="296.4">1k</text>
<text x="327.8" y="296.4">1N4007</text>
<text x="3.5" y="305.2">L13_12</text>
<text x="294.2" y="308.8">LED8</text>
<text x="310.9" y="307">BC337</text>
<text x="35.5" y="312.3">1k</text>
<text x="351.4" y="315.8">K9.2</text>
<text x="367.2" y="315.8">K9.1</text>
<text x="3.5" y="321.1">L18_26</text>
<text x="298" y="320.7">1k</text>
<text x="350.4" y="319.3">G2R-1-E</text>
<text x="366.3" y="319.3">G2R-1-E</text>
<text x="393.6" y="319.4">J9</text>
<text x="35.5" y="328.2">1k</text>
<text x="327.8" y="329.9">1N4007</text>
<text x="3.5" y="337">L17_24</text>
<text x="310.9" y="340.5">BC337</text>
<text x="35.5" y="344.1">1k</text>
<text x="294.2" y="342.3">LED9</text>
<text x="350.4" y="352.8">G2R-1-E</text>
<text x="351.4" y="349.3">K10.2</text>
<text x="366.3" y="352.8">G2R-1-E</text>
<text x="367.2" y="349.3">K10.1</text>
<text x="393.6" y="352.9">J10</text>
<text x="298" y="354.2">1k</text>
<text x="327.8" y="363.4">1N4007</text>
<text x="294.2" y="375.8">LED10</text>
<text x="310.9" y="374">BC337</text>
<text x="351.4" y="382.8">K11.2</text>
<text x="367.2" y="382.8">K11.1</text>
<text x="298" y="387.7">1k</text>
<text x="350.4" y="386.4">G2R-1-E</text>
<text x="366.3" y="386.3">G2R-1-E</text>
<text x="393.6" y="386.4">J11</text>
<text x="327.8" y="397">1N4007</text>
<text x="310.9" y="407.5">BC337</text>
<text x="294.2" y="409.3">LED11</text>
</g>
<g font-size="3.2" fill="#8d2323">
<text x="387.7" y="26.8">1</text>
<text x="25.3" y="30.3">2</text>
<text x="387.7" y="33.9">2</text>
<text x="25.3" y="37.4">1</text>
<text x="25.3" y="46.2">2</text>
<text x="161.6" y="48">17</text>
<text x="161.6" y="44.4">16</text>
<text x="168.8" y="45.9">D13/SCK D12/MISO</text>
<text x="205.2" y="48">14</text>
<text x="205.2" y="44.4">15</text>
<text x="25.3" y="53.3">1</text>
<text x="161.6" y="51.5">18</text>
<text x="168.8" y="52.9">AREF</text>
<text x="168.8" y="49.4">3V3</text>
<text x="185.4" y="49.4">D11/MOSI</text>
<text x="195.5" y="52.9">D10</text>
<text x="205.2" y="51.5">13</text>
<text x="161.6" y="58.6">20</text>
<text x="161.6" y="55">19</text>
<text x="168.8" y="60">A1</text>
<text x="168.8" y="56.4">A0</text>
<text x="197.5" y="56.4">D9</text>
<text x="197.5" y="60">D8</text>
<text x="205.2" y="55">12</text>
<text x="205.2" y="58.6">11</text>
<text x="387.7" y="56.8">1</text>
<text x="25.3" y="62.1">2</text>
<text x="161.6" y="65.6">22</text>
<text x="161.6" y="62.1">21</text>
<text x="168.8" y="63.5">A2</text>
<text x="197.5" y="63.5">D7</text>
<text x="205.2" y="62.1">10</text>
<text x="205.2" y="65.6">9</text>
<text x="387.7" y="63.9">2</text>
<text x="25.3" y="69.1">1</text>
<text x="161.6" y="69.1">23</text>
<text x="168.8" y="70.6">A4</text>
<text x="168.8" y="67">A3</text>
<text x="197.5" y="67">D6</text>
<text x="197.5" y="70.6">D5</text>
<text x="205.2" y="69.1">8</text>
<text x="25.3" y="78">2</text>
<text x="161.6" y="76.2">25</text>
<text x="161.6" y="72.7">24</text>
<text x="168.8" y="77.6">A6</text>
<text x="168.8" y="74.1">A5</text>
<text x="197.5" y="74.1">D4</text>
<text x="197.5" y="77.6">D3</text>
<text x="205.2" y="72.7">7</text>
<text x="205.2" y="76.2">6</text>
<text x="161.6" y="83.3">27</text>
<text x="161.6" y="79.7">26</text>
<text x="168.8" y="81.1">A7</text>
<text x="197.5" y="81.1">D2</text>
<text x="205.2" y="79.7">5</text>
<text x="205.2" y="83.3">4</text>
<text x="25.3" y="85">1</text>
<text x="161.6" y="86.8">28</text>
<text x="168.8" y="88.2">RESET</text>
<text x="168.8" y="84.7">+5V</text>
<text x="191.7" y="88.2">RESET</text>
<text x="194.7" y="84.7">GND</text>
<text x="205.2" y="86.8">3</text>
<text x="25.3" y="93.8">2</text>
<text x="161.6" y="93.8">30</text>
<text x="161.6" y="90.3">29</text>
<text x="168.8" y="95.2">VIN</text>
<text x="168.8" y="91.7">GND</text>
<text x="191.7" y="91.7">D0/RX</text>
<text x="192" y="95.2">D1/TX</text>
<text x="205.2" y="90.3">2</text>
<text x="205.2" y="93.8">1</text>
<text x="387.7" y="90.3">1</text>
<text x="25.3" y="100.9">1</text>
<text x="387.7" y="97.4">2</text>
<text x="25.3" y="109.7">2</text>
<text x="25.3" y="116.8">1</text>
<text x="25.3" y="125.6">2</text>
<text x="387.7" y="123.8">1</text>
<text x="163.7" y="129.1">2</text>
<text x="168.8" y="130.5">5V</text>
<text x="195.2" y="130.5">SDA</text>
<text x="205.2" y="129.1">3</text>
<text x="387.7" y="130.9">2</text>
<text x="25.3" y="132.6">1</text>
<text x="163.7" y="136.2">1</text>
<text x="163.7" y="132.6">4</text>
<text x="168.8" y="137.6">3.3V</text>
<text x="168.8" y="134.1">5V</text>
<text x="195.9" y="134.1">SCL</text>
<text x="205.2" y="132.6">5</text>
<text x="25.3" y="141.5">2</text>
<text x="161.6" y="139.7">17</text>
<text x="168.8" y="141.1">3.3V</text>
<text x="195.4" y="141.1">TXO</text>
<text x="205.2" y="143.2">10</text>
<text x="205.2" y="139.7">8</text>
<text x="25.3" y="148.5">1</text>
<text x="161.6" y="146.8">29</text>
<text x="168.8" y="148.2">GP5</text>
<text x="196.3" y="144.6">RXI</text>
<text x="161.6" y="150.3">31</text>
<text x="161.6" y="153.8">32</text>
<text x="168.8" y="151.7">GP6</text>
<text x="168.8" y="155.2">GP12</text>
<text x="193.3" y="155.2">MISO</text>
<text x="193.7" y="151.7">SCLK</text>
<text x="205.2" y="153.8">21</text>
<text x="205.2" y="150.3">23</text>
<text x="25.3" y="157.3">2</text>
<text x="161.6" y="157.3">33</text>
<text x="161.6" y="160.9">36</text>
<text x="168.8" y="158.7">GP13</text>
<text x="193.3" y="158.7">MOSI</text>
<text x="205.2" y="157.3">19</text>
<text x="205.2" y="160.9">24</text>
<text x="387.7" y="157.3">1</text>
<text x="25.3" y="164.4">1</text>
<text x="161.6" y="164.4">35</text>
<text x="161.6" y="167.9">38</text>
<text x="168.8" y="165.8">GP19</text>
<text x="168.8" y="162.3">GP16</text>
<text x="195.8" y="165.8">CE1</text>
<text x="195.8" y="162.3">CE0</text>
<text x="205.2" y="164.4">26</text>
<text x="387.7" y="164.4">2</text>
<text x="25.3" y="173.2">2</text>
<text x="161.6" y="171.4">40</text>
<text x="168.8" y="169.3">GP20</text>
<text x="168.8" y="172.9">GP21</text>
<text x="195.6" y="172.9">GP4</text>
<text x="205.2" y="171.4">7</text>
<text x="161.6" y="175">37</text>
<text x="168.8" y="176.4">GP26</text>
<text x="191" y="179.9">GP18#</text>
<text x="193.6" y="176.4">GP17</text>
<text x="205.2" y="175">11</text>
<text x="205.2" y="178.5">12</text>
<text x="25.3" y="180.3">1</text>
<text x="163.7" y="185.6">9</text>
<text x="163.7" y="182">6</text>
<text x="168.8" y="183.4">GND</text>
<text x="193.6" y="183.4">GP22</text>
<text x="205.2" y="182">15</text>
<text x="205.2" y="185.6">16</text>
<text x="25.3" y="189.1">2</text>
<text x="161.6" y="189.1">14</text>
<text x="168.8" y="187">GND</text>
<text x="168.8" y="190.5">GND</text>
<text x="193.6" y="190.5">GP24</text>
<text x="193.6" y="187">GP23</text>
<text x="205.2" y="189.1">18</text>
<text x="387.7" y="190.9">1</text>
<text x="25.3" y="196.1">1</text>
<text x="161.6" y="196.1">25</text>
<text x="161.6" y="192.6">20</text>
<text x="168.8" y="197.6">GND</text>
<text x="168.8" y="194">GND</text>
<text x="193.6" y="197.6">GP27</text>
<text x="193.6" y="194">GP25</text>
<text x="205.2" y="196.1">13</text>
<text x="205.2" y="192.6">22</text>
<text x="387.7" y="197.9">2</text>
<text x="161.6" y="199.7">30</text>
<text x="161.6" y="203.2">34</text>
<text x="168.8" y="201.1">GND</text>
<text x="205.2" y="203.2">27</text>
<text x="25.3" y="205">2</text>
<text x="161.6" y="206.7">39</text>
<text x="168.8" y="204.6">GND</text>
<text x="168.8" y="208.1">GND</text>
<text x="191.6" y="204.6">ID_SD</text>
<text x="191.8" y="208.1">ID_SC</text>
<text x="205.2" y="206.7">28</text>
<text x="25.3" y="212">1</text>
<text x="25.3" y="220.8">2</text>
<text x="25.3" y="227.9">1</text>
<text x="387.7" y="224.4">1</text>
<text x="387.7" y="231.4">2</text>
<text x="25.3" y="236.7">2</text>
<text x="25.3" y="243.8">1</text>
<text x="25.3" y="252.6">2</text>
<text x="387.7" y="257.9">1</text>
<text x="25.3" y="259.6">1</text>
<text x="25.3" y="268.5">2</text>
<text x="387.7" y="264.9">2</text>
<text x="25.3" y="275.5">1</text>
<text x="25.3" y="284.3">2</text>
<text x="25.3" y="291.4">1</text>
<text x="387.7" y="291.4">1</text>
<text x="387.7" y="298.4">2</text>
<text x="25.3" y="300.2">2</text>
<text x="25.3" y="307.3">1</text>
<text x="25.3" y="316.1">2</text>
<text x="25.3" y="323.1">1</text>
<text x="387.7" y="324.9">1</text>
<text x="25.3" y="332">2</text>
<text x="387.7" y="332">2</text>
<text x="25.3" y="339">1</text>
<text x="387.7" y="358.4">1</text>
<text x="387.7" y="365.5">2</text>
<text x="387.7" y="391.9">1</text>
<text x="387.7" y="399">2</text>
</g>
<g font-size="3.2">
<text x="235.9" y="160.3" transform="rotate(-90 235.9 160.3)">RX</text>
<text x="239.4" y="160.1" transform="rotate(-90 239.4 160.1)">TX</text>
<text x="183.3" y="163" transform="rotate(-90 183.3 163)">B+</text>
<text x="242.9" y="163.2" transform="rotate(-90 242.9 163.2)">GND</text>
<text x="189.7" y="207.4" transform="rotate(-90 189.7 207.4)">B+</text>
</g>
<g font-size="2.1" fill="#a54b4b">
<text x="354.1" y="55" transform="rotate(-90 354.1 55)">2</text>
<text x="362.2" y="56.5">S1</text>
<text x="376.4" y="56.5">O1</text>
<text x="354.1" y="67.6" transform="rotate(-90 354.1 67.6)">1</text>
<text x="370" y="69" transform="rotate(-90 370 69)">P1</text>
<text x="354.1" y="88.5" transform="rotate(-90 354.1 88.5)">2</text>
<text x="362.2" y="90">S1</text>
<text x="376.4" y="90">O1</text>
<text x="354.1" y="101.1" transform="rotate(-90 354.1 101.1)">1</text>
<text x="370" y="102.5" transform="rotate(-90 370 102.5)">P1</text>
<text x="354.1" y="122" transform="rotate(-90 354.1 122)">2</text>
<text x="362.2" y="123.5">S1</text>
<text x="376.4" y="123.5">O1</text>
<text x="354.1" y="134.7" transform="rotate(-90 354.1 134.7)">1</text>
<text x="370" y="136" transform="rotate(-90 370 136)">P1</text>
<text x="354.1" y="155.5" transform="rotate(-90 354.1 155.5)">2</text>
<text x="362.2" y="157">S1</text>
<text x="376.4" y="157">O1</text>
<text x="354.1" y="168.2" transform="rotate(-90 354.1 168.2)">1</text>
<text x="370" y="169.5" transform="rotate(-90 370 169.5)">P1</text>
<text x="354.1" y="189" transform="rotate(-90 354.1 189)">2</text>
<text x="362.2" y="190.5">S1</text>
<text x="376.4" y="190.5">O1</text>
<text x="354.1" y="201.7" transform="rotate(-90 354.1 201.7)">1</text>
<text x="370" y="203" transform="rotate(-90 370 203)">P1</text>
<text x="354.1" y="222.5" transform="rotate(-90 354.1 222.5)">2</text>
<text x="362.2" y="224">S1</text>
<text x="376.4" y="224">O1</text>
<text x="354.1" y="235.2" transform="rotate(-90 354.1 235.2)">1</text>
<text x="370" y="236.5" transform="rotate(-90 370 236.5)">P1</text>
<text x="354.1" y="256" transform="rotate(-90 354.1 256)">2</text>
<text x="362.2" y="257.5">S1</text>
<text x="376.4" y="257.5">O1</text>
<text x="354.1" y="268.7" transform="rotate(-90 354.1 268.7)">1</text>
<text x="370" y="270" transform="rotate(-90 370 270)">P1</text>
<text x="354.1" y="289.6" transform="rotate(-90 354.1 289.6)">2</text>
<text x="362.2" y="291.1">S1</text>
<text x="376.4" y="291.1">O1</text>
<text x="354.1" y="302.2" transform="rotate(-90 354.1 302.2)">1</text>
<text x="370" y="303.6" transform="rotate(-90 370 303.6)">P1</text>
<text x="354.1" y="323.1" transform="rotate(-90 354.1 323.1)">2</text>
<text x="362.2" y="324.6">S1</text>
<text x="376.4" y="324.6">O1</text>
<text x="354.1" y="335.7" transform="rotate(-90 354.1 335.7)">1</text>
<text x="370" y="337.1" transform="rotate(-90 370 337.1)">P1</text>
<text x="354.1" y="356.6" transform="rotate(-90 354.1 356.6)">2</text>
<text x="362.2" y="358.1">S1</text>
<text x="376.4" y="358.1">O1</text>
<text x="354.1" y="369.3" transform="rotate(-90 354.1 369.3)">1</text>
<text x="370" y="370.6" transform="rotate(-90 370 370.6)">P1</text>
<text x="354.1" y="390.1" transform="rotate(-90 354.1 390.1)">2</text>
<text x="362.2" y="391.6">S1</text>
<text x="376.4" y="391.6">O1</text>
<text x="354.1" y="402.8" transform="rotate(-90 354.1 402.8)">1</text>
<text x="370" y="404.1" transform="rotate(-90 370 404.1)">P1</text>
</g>
</svg>
